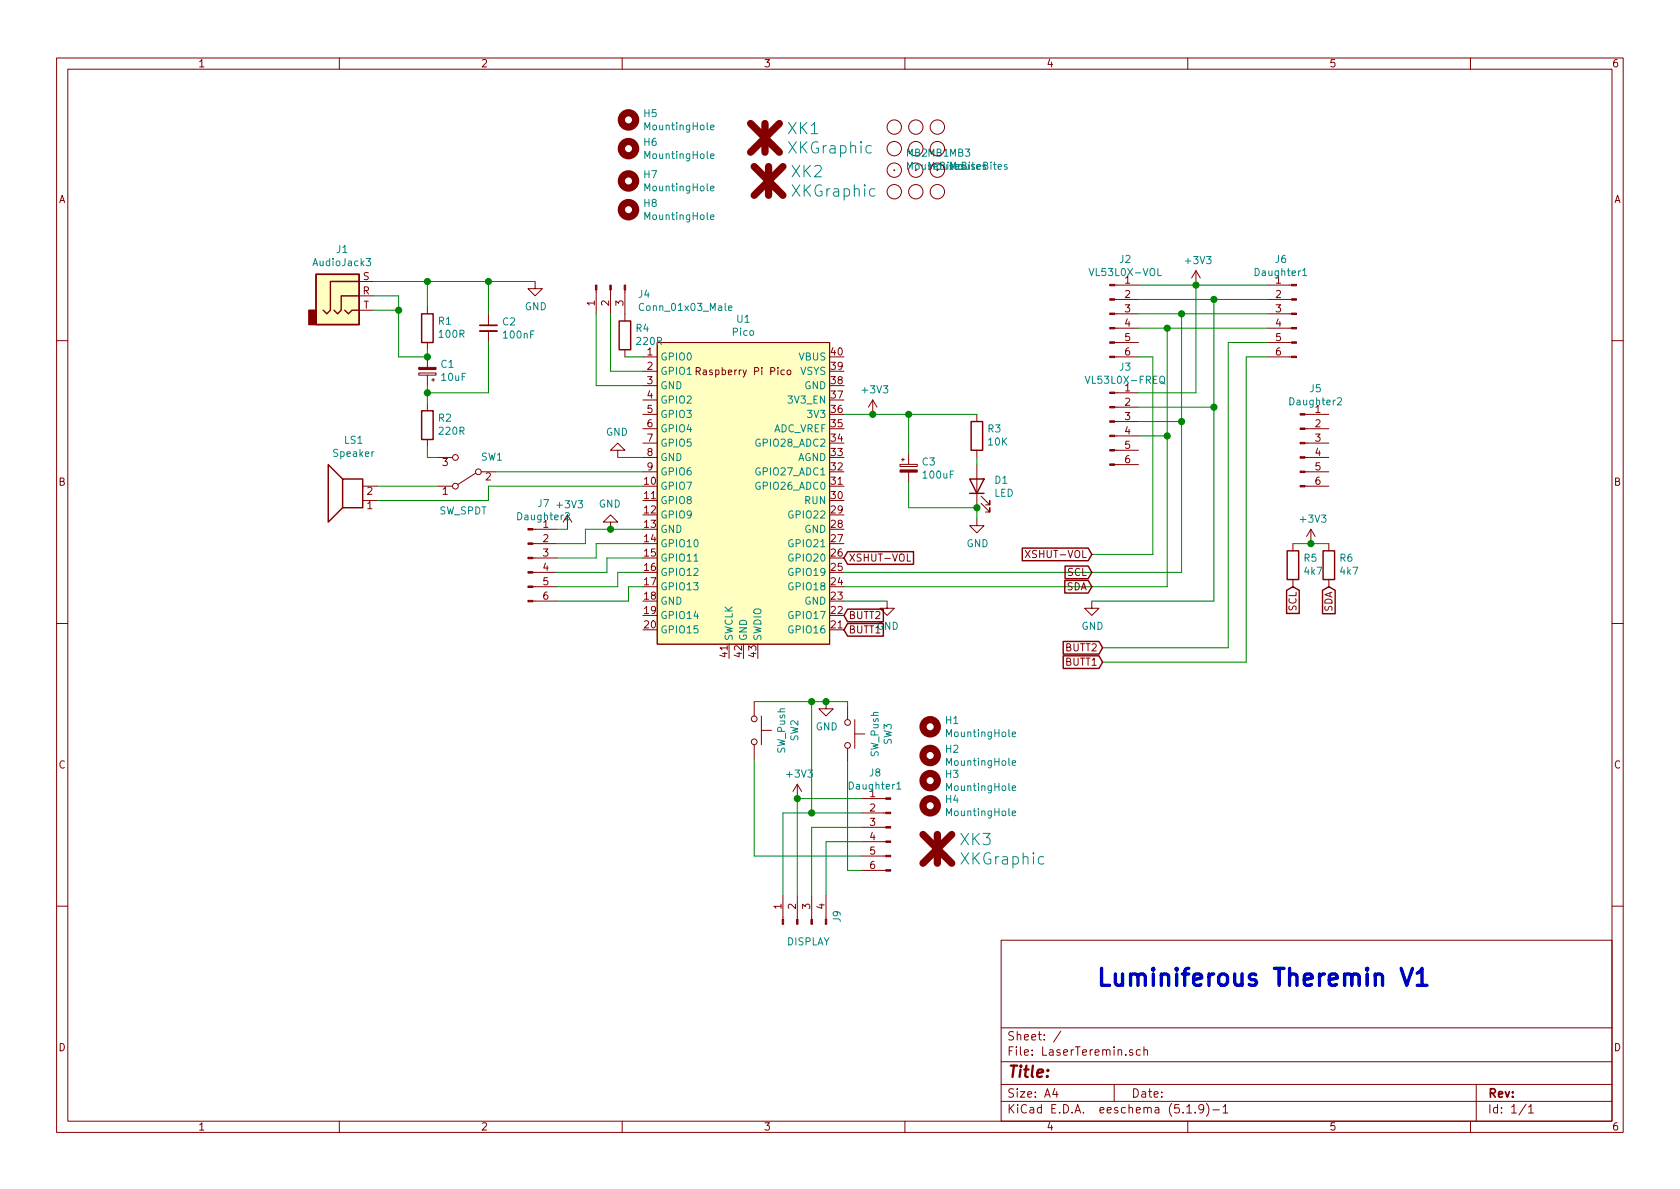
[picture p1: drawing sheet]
<svg xmlns="http://www.w3.org/2000/svg" width="297mm" height="210mm" viewBox="0 0 297 210" stroke-linecap="round" stroke-linejoin="round" font-family="sans-serif">
<g fill="none" stroke="#840000" stroke-width=".18">
<path d="M10 10.3h277v189.9h-277zM12 12.2h273v186.1h-273zM60 10.3v1.9M110 10.3v1.9M160 10.3v1.9M210 10.3v1.9M260 10.3v1.9M136.5 25.6l1.3 1.3M137.2 33.3l1.2 1.2M63.5 52.3h2.5M63.5 49.8h2.5M63.5 54.9h2.5"/>
<path d="M75.6 54.2v1.3M86.4 55.5v2M86.4 58.5v2.1M94.6 49.8v1.2h1.3l-1.3 1.3-1.3-1.3h1.3M105.4 51.3v4.2M107.9 51.3v4.2M110.5 51.3v5.5M197.1 58h4.2M197.1 55.5h4.2M197.1 53h4.2M197.1 50.4h4.2M211.5 47.9l-.8 1.2"/>
<path d="M211.5 47.9v2.5M211.5 47.9l.7 1.2M224.2 58h4.2M224.2 55.5h4.2M224.2 53h4.2M224.2 50.4h4.2M10 60.2h2M74 66h3.1v.3h-3.1zM75.6 60.6v1.2M75.6 63.1v1.9M75.6 66.3v1.9M75.6 71.4v1.2"/>
<path d="M75.6 77.7v1.3M76.3 67.2h.5M76.6 66.9v.5M109.2 79.6h1.3l-1.3-1.2-1.3 1.2h1.3v1.3M110.5 61.8v1.3M113.7 63.1h2.5M113.7 65.7h2.5M113.7 68.2h2.5M113.7 70.7h2.5M113.7 73.3h2.5M113.7 75.8h2.5M113.7 78.4h2.5"/>
<path d="M116.2 60.6h30.5v53.3h-30.5zM123.1 65.7l.6-.1 .1-.2-.1-.3-.1-.1h-.5v1.3M123.4 65.7l.4 .6M138.7 65.5l-.4-.1-.2 .3 .1 .5h.5M139.3 65.5l.3-.1 .2 .2-.1 .6-.3 .1-.2-.3zM154.3 70.7l-.8 1.3M154.3 70.7v2.6M154.3 70.7l.8 1.3M172.7 73.3v1.2M172.7 79.6v1.3M197.1 63.1h4.2M197.1 79.6h4.2"/>
<path d="M197.1 77.1h4.2M197.1 74.5h4.2M197.1 72h4.2M197.1 69.5h4.2M197.1 60.6h4.2M224.2 63.1h4.2M224.2 60.6h4.2M230.7 73.3h4.2M230.7 75.8h4.2M230.7 78.4h4.2M285 60.2h2M64.1 88.5h2.6"/>
<path d="M64.1 86h2.6M77.5 86h2.5M77.5 80.9h2.5M84.1 83.7l-3.2 2M85.1 83.4h2.5M94.2 98.7h4.2M94.2 96.1h4.2M94.2 93.6h4.2M101.1 92.3l-.8-1.2v2.5M107.9 92.3h1.3l-1.3-1.2-1.2 1.2h1.2v1.3M113.7 83.4h2.5M113.7 80.9h2.5"/>
<path d="M159.1 82.1h3.1v.4h-3.1zM159.4 81.3h.5M159.6 81v.5M160.4 98v1.2h.6M160.7 80.3v1.8M160.7 83.5v1.8M172.7 91.7v1.3h1.3l-1.3 1.2-1.3-1.2h1.3M172.7 82.2v7.6M173.5 89l1.5 1.5v-.7v.7h-.8M173.5 87.8l1.5 1.5v-.8v.8h-.8M181.3 97.3l.8 1.3M182.1 97.3l-.8 1.3"/>
<path d="M197.1 82.2h4.2M228.6 96.1v1.3M230.7 86h4.2M230.7 83.4h4.2M230.7 80.9h4.2M231.8 93.6l-.8 1.3M231.8 93.6v2.5M231.8 93.6l.7 1.3M234.9 96.1v1.3M10 110.3h2M94.2 106.3h4.2M94.2 103.8h4.2"/>
<path d="M94.2 101.2h4.2M156.8 106.3v1.3h1.3l-1.3 1.2-1.2-1.2h1.2M193 106.3v1.3h1.3l-1.3 1.2-1.2-1.2h1.2M228.6 102.5v1.3M234.9 102.5v1.3M285 110.3h2M133.3 124.1v2.5M133.3 131.7v2.5M134.6 129.2h1.8M134.6 126.6v5.1M141 138.7v2.5M141 138.7l-.8 1.2"/>
<path d="M141 138.7l.7 1.2M146 124.1v1.2h1.3l-1.3 1.3-1.2-1.3h1.2M149.9 124.7v2.5M149.9 132.3v2.6M151.1 129.8h1.8M151.1 127.2v5.1M138.4 158.4v4.2M141 158.4v4.2M143.5 158.4v4.2M146 158.4v4.2M152.4 153.9h4.2M152.4 151.4h4.2"/>
<path d="M152.4 148.8h4.2M152.4 146.3h4.2M152.4 143.8h4.2M152.4 141.2h4.2M167 151.4l1.3 1.2M10 160.2h2M177 166.3h108v32h-108zM285 160.2h2M60 198.3v1.9M110 198.3v1.9M160 198.3v1.9M177 194.8h108"/>
<path d="M177 191.8h108M177 187.8h108M177 181.8h108M186.5 192.5l-.4 1h1M186.8 193v1M187.6 182.3l-1.3 2M197 191.8v3M200.3 185.7l-.4-.1-.2 .2 .1 .2 .5 .2v.3h-.6M201.6 185.7l-.4-.1-.3 .3 .1 .6 .2 .1 .4-.1M202.3 185.7l.2-.1 .3 .1 .1 .9M202.3 185.1v1.5M209.8 195.8l.5-.5v1.5"/>
<path d="M209.8 196.8h.9M210 198.3v1.9M211.3 196.7v.1M212.8 196l-.3 .3h-.3l-.2-.3v-.4l.1-.2 .4-.1 .3 .2a1.19 1.19 0 0 1-.3 1.2l-.4 .1M213.3 195.1a1.71 1.71 0 0 1 0 2.3M214.5 196.3h1.1M216.3 195.8l.4-.5v1.5M216.3 196.8h.8M260 198.3v1.9M261 191.8v6.5M269.8 195.2l-1.2 2M270.3 195.8l.4-.5v1.5"/>
<path d="M270.3 196.8h.8"/>
<circle cx="158.1" cy="22.5" r="1.27"/>
<circle cx="158.1" cy="33.9" r="1.27"/>
<circle cx="158.1" cy="30.1" r="1.27"/>
<circle cx="158.1" cy="26.3" r="1.27"/>
<circle cx="161.9" cy="22.5" r="1.27"/>
<circle cx="161.9" cy="30.1" r="1.27"/>
<circle cx="161.9" cy="26.3" r="1.27"/>
<circle cx="161.9" cy="33.9" r="1.27"/>
<circle cx="165.7" cy="22.5" r="1.27"/>
<circle cx="165.7" cy="30.1" r="1.27"/>
<circle cx="165.7" cy="26.3" r="1.27"/>
<circle cx="165.7" cy="33.9" r="1.27"/>
<circle cx="80.5" cy="86" r=".51"/>
<circle cx="80.5" cy="80.9" r=".51"/>
<circle cx="84.6" cy="83.4" r=".51"/>
<circle cx="133.4" cy="127.1" r=".51"/>
<circle cx="133.4" cy="131.2" r=".51"/>
<circle cx="149.9" cy="131.8" r=".51"/>
<circle cx="149.9" cy="127.8" r=".51"/>
</g>
<g fill="none" stroke="#840000" stroke-width=".25">
<path d="M55.9 48.5h7.6v8.9h-7.6zM61 54.9l.6 .6 .6-.6h1.3M63.5 52.3h-3.2v2.6l-.6 .6-.6-.6M63.5 49.8h-5.1v5.1l-.6 .6-.7-.6M74.5 55.5h2.1v5.1h-2.1zM109.5 56.8h2v5h-2zM74.5 72.6h2.1v5.1h-2.1zM171.7 74.5h2v5.1h-2zM60.6 84.7h3.5v5.1h-3.5zM60.6 84.7l-2.6-2.5v10.1l2.6-2.5M149.9 97.6h11.6v2.2h-11.6l-.7-1.1zM171.4 84.7h2.6l-1.3 2.5z"/>
<path d="M171.4 87.2h2.6M180.7 96.9h11.7l.6 1.1-.6 1.2h-11.7zM227.6 97.4h2v5.1h-2zM233.9 97.4h2.1v5.1h-2.1zM149.9 110.3h6.3v2.2h-6.3l-.7-1.1zM149.9 107.7h6.3v2.3h-6.3l-.7-1.2zM188 116h6.3l.6 1.1-.6 1.1h-6.3zM188 113.4h6.3l.6 1.1-.6 1.2h-6.3zM188.3 102.6h4.1l.6 1.2-.6 1.1h-4.1zM188.3 100.1h4.1l.6 1.1-.6 1.1h-4.1zM227.5 104.4l1.1-.6 1.1 .6v4.1h-2.2zM233.8 104.4l1.1-.6 1.2 .6v4.1h-2.3z"/>
</g>
<g fill="none" stroke="#840000" stroke-width="1.3">
<path d="M132.7 21.8l5.1 5.1M133.3 29.5l5.1 5M135.3 21.8v5.1M135.9 29.5v5M137.8 21.8l-5.1 5.1M138.4 29.5l-5.1 5M163.2 147.6l5.1 5M165.7 147.6v5M168.3 147.6l-5.1 5"/>
<circle cx="111.1" cy="26.3" r="1.27"/>
<circle cx="111.1" cy="32" r="1.27"/>
<circle cx="111.1" cy="21.2" r="1.27"/>
<circle cx="111.1" cy="37.1" r="1.27"/>
<circle cx="164.5" cy="138" r="1.27"/>
<circle cx="164.5" cy="128.5" r="1.27"/>
<circle cx="164.5" cy="133.6" r="1.27"/>
<circle cx="164.5" cy="142.5" r="1.27"/>
</g>
<g fill="none" stroke="#008484" stroke-width=".18">
<path d="M125.6 27.6l.6-.1v-.3h-.4l-.2 .2 .1 .6h.5M125.6 38.4l.6-.1v-.3h-.4l-.2 .2 .1 .6h.5M125.6 33.3l.6-.1v-.2l-.4-.1-.2 .2 .1 .6h.5M125.6 22.5l.6-.1v-.2l-.4-.1-.2 .2 .1 .6h.5M178.1 29.2l-.4-.1-.1 .2v.2l.5 .1v.3h-.5M64.7 45.7h.8l-.4 .5 .4 .1-.1 .6-.5 .1-.2-.1M128.8 54.5l.6-.1v-.3h-.4l-.2 .1 .1 .7h.5M204.7 47.5v1.2h.6M230.3 47.8l.4-.3v1.2M230.3 48.7h.7M191.9 66.5l.4 1.3 .4-1.3M205.1 66.7a.45 .45 0 0 1 .7 0 .88 .88 0 0 1-.2 1.1l-.4-.1a1.07 1.07 0 0 1-.1-1z"/>
<path d="M205.3 67.5l.7 .4M236.5 70.5l.5-.2 .2 .4-.1 .2-.7 .7h.8M99.9 90.8l.5-.2 .3 .4-.1 .2-.7 .7h.8M122.7 99.2h.7M158.6 138.6l.3-.3v1.2M158.6 139.5h.7M179 139.4l.6-.1-.1-.3h-.3l-.2 .1v.6h.5M179 129.8l.6-.1-.1-.2-.3-.1-.2 .2v.6h.5M179 134.9l.6-.1-.1-.2-.3-.1-.2 .2v.6h.5M179 143.8l.6-.1-.1-.2-.3-.1-.2 .2v.6h.5"/>
</g>
<g fill="#ffffc2" stroke="#ffffc2" stroke-width=".18">
<path d="M55.9 48.5h7.6v8.9h-7.6z"/>
<path d="M116.2 60.6h30.5v53.3h-30.5z"/>
</g>
<path d="M54.6 54.9h1.3v2.5h-1.3z" fill="#840000" stroke="#840000" stroke-width=".25"/>
<g fill="#840000" stroke="#840000" stroke-width=".18">
<path d="M159.1 83.1h3.1v.4h-3.1z"/>
<path d="M196.2 82h.9v.3h-.9z"/>
<path d="M196.2 79.5h.9v.3h-.9z"/>
<path d="M196.2 77h.9v.2h-.9z"/>
<path d="M196.2 74.4h.9v.3h-.9z"/>
<path d="M196.2 71.9h.9v.2h-.9z"/>
<path d="M196.2 69.3h.9v.3h-.9z"/>
<path d="M145.9 162.6h.3v.8h-.3z"/>
<path d="M143.4 162.6h.2v.8h-.2z"/>
<path d="M140.8 162.6h.3v.8h-.3z"/>
<path d="M138.3 162.6h.3v.8h-.3z"/>
<path d="M156.6 153.8h.9v.2h-.9z"/>
<path d="M156.6 151.3h.9v.2h-.9z"/>
<path d="M156.6 148.7h.9v.3h-.9z"/>
<path d="M156.6 146.2h.9v.2h-.9z"/>
<path d="M156.6 143.6h.9v.3h-.9z"/>
<path d="M156.6 141.1h.9v.2h-.9z"/>
<path d="M93.3 106.2h.9v.2h-.9z"/>
<path d="M93.3 103.6h.9v.3h-.9z"/>
<path d="M93.3 101.1h.9v.2h-.9z"/>
<path d="M93.3 98.5h.9v.3h-.9z"/>
<path d="M93.3 96h.9v.3h-.9z"/>
<path d="M93.3 93.5h.9v.2h-.9z"/>
<path d="M74 65h3.1v.3h-3.1z"/>
<path d="M228.4 63h.8v.2h-.8z"/>
<path d="M228.4 60.4h.8v.3h-.8z"/>
<path d="M228.4 57.9h.8v.3h-.8z"/>
<path d="M228.4 55.4h.8v.2h-.8z"/>
<path d="M228.4 52.8h.8v.3h-.8z"/>
<path d="M228.4 50.3h.8v.2h-.8z"/>
<path d="M229.9 85.8h.8v.3h-.8z"/>
<path d="M229.9 83.3h.8v.3h-.8z"/>
<path d="M229.9 80.8h.8v.2h-.8z"/>
<path d="M229.9 78.2h.8v.3h-.8z"/>
<path d="M229.9 75.7h.8v.2h-.8z"/>
<path d="M229.9 73.1h.8v.3h-.8z"/>
<path d="M196.2 63h.9v.2h-.9z"/>
<path d="M196.2 60.4h.9v.3h-.9z"/>
<path d="M196.2 57.9h.9v.3h-.9z"/>
<path d="M196.2 55.4h.9v.2h-.9z"/>
<path d="M196.2 52.8h.9v.3h-.9z"/>
<path d="M196.2 50.3h.9v.2h-.9z"/>
<path d="M110.4 50.4h.2v.9h-.2z"/>
<path d="M107.8 50.4h.3v.9h-.3z"/>
<path d="M105.3 50.4h.2v.9h-.2z"/>
<circle cx="158.1" cy="30.1" r=".08"/>
</g>
<path d="M84.8 58.5h3.1" fill="none" stroke="#840000" stroke-width=".33"/>
<path d="M84.8 57.5h3.1" fill="none" stroke="#840000" stroke-width=".3"/>
<g fill="none" stroke="#008400" stroke-width=".18">
<path d="M66 52.3h4.5v10.8h5.1v-1.3M66 49.8h28.6M66 54.9h4.5M75.6 49.8v4.4M86.4 49.8v5.7M105.4 55.5v12.7h8.3M107.9 55.5v10.2h5.8M201.3 50.4h22.9M201.3 53h22.9M201.3 55.5h22.9M201.3 58h22.9M206.4 58v45.8h-57.2"/>
<path d="M208.9 55.5v45.7h-59.7M211.5 50.4v19.1h-10.2M214.6 53v53.3h-21.6M75.6 79v1.9h1.9M75.6 68.2v3.2M86.4 60.6v8.9h-10.8M110.5 63.1h3.2M149.2 73.3h23.5M160.7 73.3v7M201.3 63.1h2.5v34.9h-10.8M201.3 77.1h5.1M201.3 72h13.3"/>
<path d="M201.3 74.5h7.6M224.2 63.1h-3.9v54h-25.4M224.2 60.6h-7v53.9h-22.3M66.7 86h10.8M87.6 83.4h26.1M98.4 93.6h1.9M109.2 80.9h4.5M113.7 86h-27.3v2.5h-19.7M113.7 96.1h-8.3v2.6h-7M113.7 98.7h-6.4v2.5h-8.9M113.7 93.6h-10.2v2.5h-5.1M160.7 85.3v4.5h12v1.9"/>
<path d="M172.7 80.9v1.3M228.6 96.1h6.3M113.7 101.2h-4.5v2.6h-10.8M113.7 103.8h-2.6v2.5h-12.7M149.2 106.3h7.6M133.3 124.1h16.6v.6M133.3 134.2v17.2h19.1M143.5 124.1v19.7M149.9 134.9v19h2.5M152.4 143.8h-14v14.6M152.4 146.3h-8.9v12.1M152.4 148.8h-6.4v9.6"/>
<path d="M152.4 141.2h-11.4v17.2"/>
</g>
<path d="M247.7 171.2l1 3 1-3M250.6 172.1l.6-.4 .2-.5v3M250.6 174.2h1.7" fill="none" stroke="#0000c2" stroke-width=".61"/>
<g fill="#008400" stroke="#008400" stroke-width=".25">
<circle cx="143.5" cy="143.8" r=".51"/>
<circle cx="208.9" cy="74.5" r=".51"/>
<circle cx="214.6" cy="72" r=".51"/>
<circle cx="206.4" cy="77.1" r=".51"/>
<circle cx="70.5" cy="54.9" r=".51"/>
<circle cx="75.6" cy="49.8" r=".51"/>
<circle cx="231.8" cy="96.1" r=".51"/>
<circle cx="86.4" cy="49.8" r=".51"/>
<circle cx="75.6" cy="69.5" r=".51"/>
<circle cx="75.6" cy="63.1" r=".51"/>
<circle cx="154.3" cy="73.3" r=".51"/>
<circle cx="146.1" cy="124.1" r=".51"/>
<circle cx="143.5" cy="124.1" r=".51"/>
<circle cx="211.5" cy="50.4" r=".51"/>
<circle cx="214.6" cy="53" r=".51"/>
<circle cx="208.9" cy="55.5" r=".51"/>
<circle cx="206.4" cy="58" r=".51"/>
<circle cx="108" cy="93.6" r=".51"/>
<circle cx="160.7" cy="73.3" r=".51"/>
<circle cx="141" cy="141.2" r=".51"/>
<circle cx="172.7" cy="89.8" r=".51"/>
</g>
<text font-size="4.2" fill="#0000c2" x="193.7" y="174.4">Luminiferous Theremin V1</text>
<g font-size="2.8" fill="#008484">
<text x="139.3" y="23.7">XK1</text>
<text x="139.6" y="27.2">XKGraphic</text>
<text x="140" y="31.4">XK2</text>
<text x="140.2" y="34.8">XKGraphic</text>
<text x="169.8" y="149.5">XK3</text>
<text x="170.1" y="152.9">XKGraphic</text>
</g>
<text font-size="2.8" fill="#840000" x="178" y="190.5">Title:</text>
<g font-size="2.1" fill="#840000">
<text x="178" y="184">Sheet: /</text>
<text x="178" y="186.7">File: LaserTeremin.sch</text>
<text x="178" y="196.9">KiCad E.D.A. eeschema (5.1.9)-1</text>
<text x="178" y="194.1">Size: A4</text>
<text x="200" y="194.1">Date:</text>
<text x="263" y="194.1">Rev:</text>
<text x="263" y="196.9">Id: 1/1</text>
</g>
<g font-size="1.8" fill="#840000">
<text x="35" y="11.9">1</text>
<text x="85" y="11.9">2</text>
<text x="135" y="11.9">3</text>
<text x="185" y="11.9">4</text>
<text x="235" y="11.9">5</text>
<text x="285" y="11.9">6</text>
<text x="10.4" y="35.9">A</text>
<text x="285.4" y="35.9">A</text>
<text x="64.1" y="52.1">R</text>
<text x="64.2" y="49.5">S</text>
<text x="198.9" y="50.2">1</text>
<text x="198.9" y="52.7">2</text>
<text x="225.6" y="50.2">1</text>
<text x="225.6" y="52.7">2</text>
<text x="64.2" y="54.6">T</text>
<text x="105.2" y="54.1" transform="rotate(-90 105.2 54.1)">1</text>
<text x="107.7" y="54.1" transform="rotate(-90 107.7 54.1)">2</text>
<text x="110.2" y="54.1" transform="rotate(-90 110.2 54.1)">3</text>
<text x="198.9" y="55.2">3</text>
<text x="198.9" y="57.8">4</text>
<text x="225.6" y="55.2">3</text>
<text x="225.6" y="57.8">4</text>
<text x="114.5" y="62.9">1</text>
<text x="114.5" y="65.4">2</text>
<text x="147" y="65.4">39</text>
<text x="147" y="62.9">40</text>
<text x="198.9" y="60.3">5</text>
<text x="198.9" y="62.9">6</text>
<text x="225.6" y="60.3">5</text>
<text x="225.6" y="62.9">6</text>
<text x="114.5" y="67.9">3</text>
<text x="114.5" y="70.5">4</text>
<text x="123.9" y="66.3">Raspberry Pi Pico</text>
<text x="147" y="70.5">37</text>
<text x="147" y="67.9">38</text>
<text x="198.9" y="69.2">1</text>
<text x="198.9" y="71.7">2</text>
<text x="114.5" y="73">5</text>
<text x="114.5" y="75.6">6</text>
<text x="147" y="75.6">35</text>
<text x="147" y="73">36</text>
<text x="198.9" y="74.3">3</text>
<text x="198.9" y="76.8">4</text>
<text x="232.6" y="73">1</text>
<text x="232.6" y="75.6">2</text>
<text x="78.3" y="82.4">3</text>
<text x="114.5" y="78.1">7</text>
<text x="114.5" y="80.6">8</text>
<text x="114.5" y="83.2">9</text>
<text x="147" y="83.2">32</text>
<text x="147" y="80.6">33</text>
<text x="147" y="78.1">34</text>
<text x="198.9" y="79.4">5</text>
<text x="198.9" y="81.9">6</text>
<text x="232.6" y="78.1">3</text>
<text x="232.6" y="80.6">4</text>
<text x="232.6" y="83.2">5</text>
<text x="10.4" y="85.9">B</text>
<text x="64.9" y="87.5">2</text>
<text x="78.3" y="87.5">1</text>
<text x="85.9" y="85">2</text>
<text x="114" y="85.7">10</text>
<text x="114" y="88.3">11</text>
<text x="147" y="88.3">30</text>
<text x="147" y="85.7">31</text>
<text x="232.6" y="85.7">6</text>
<text x="285.4" y="85.9">B</text>
<text x="64.9" y="90">1</text>
<text x="96" y="93.3">1</text>
<text x="96" y="95.9">2</text>
<text x="114" y="90.8">12</text>
<text x="114" y="93.3">13</text>
<text x="114" y="95.9">14</text>
<text x="147" y="95.9">27</text>
<text x="147" y="93.3">28</text>
<text x="147" y="90.8">29</text>
<text x="96" y="98.4">3</text>
<text x="96" y="101">4</text>
<text x="114" y="98.4">15</text>
<text x="114" y="101">16</text>
<text x="147" y="101">25</text>
<text x="147" y="98.4">26</text>
<text x="150" y="99.3">XSHUT-VOL</text>
<text x="182" y="98.7">XSHUT-VOL</text>
<text x="188.7" y="101.8">SCL</text>
<text x="96" y="103.5">5</text>
<text x="96" y="106">6</text>
<text x="114" y="103.5">17</text>
<text x="114" y="106">18</text>
<text x="147" y="106">23</text>
<text x="147" y="103.5">24</text>
<text x="188.5" y="104.4">SDA</text>
<text x="114" y="108.6">19</text>
<text x="114" y="111.1">20</text>
<text x="147" y="111.1">21</text>
<text x="147" y="108.6">22</text>
<text x="150" y="112">BUTT1</text>
<text x="150" y="109.5">BUTT2</text>
<text x="155" y="111.4">GND</text>
<text x="229.2" y="108.1" transform="rotate(-90 229.2 108.1)">SCL</text>
<text x="235.6" y="108.3" transform="rotate(-90 235.6 108.3)">SDA</text>
<text x="128.7" y="116.1" transform="rotate(-90 128.7 116.1)">41</text>
<text x="131.2" y="116.1" transform="rotate(-90 131.2 116.1)">42</text>
<text x="133.7" y="116.1" transform="rotate(-90 133.7 116.1)">43</text>
<text x="188.5" y="117.7">BUTT1</text>
<text x="188.5" y="115.2">BUTT2</text>
<text x="10.4" y="135.9">C</text>
<text x="285.4" y="135.9">C</text>
<text x="153.8" y="141">1</text>
<text x="153.8" y="143.5">2</text>
<text x="153.8" y="146">3</text>
<text x="153.8" y="148.6">4</text>
<text x="153.8" y="151.1">5</text>
<text x="153.8" y="153.7">6</text>
<text x="138.2" y="160.8" transform="rotate(-90 138.2 160.8)">1</text>
<text x="140.7" y="160.8" transform="rotate(-90 140.7 160.8)">2</text>
<text x="143.3" y="160.8" transform="rotate(-90 143.3 160.8)">3</text>
<text x="145.8" y="160.8" transform="rotate(-90 145.8 160.8)">4</text>
<text x="10.4" y="185.9">D</text>
<text x="285.4" y="185.9">D</text>
<text x="35" y="199.9">1</text>
<text x="85" y="199.9">2</text>
<text x="135" y="199.9">3</text>
<text x="185" y="199.9">4</text>
<text x="235" y="199.9">5</text>
<text x="285" y="199.9">6</text>
</g>
<g font-size="1.8" fill="#008484">
<text x="113.9" y="20.7">H5</text>
<text x="114.2" y="23">MountingHole</text>
<text x="113.9" y="25.8">H6</text>
<text x="114.2" y="28.1">MountingHole</text>
<text x="160.3" y="27.7">MB2MB1MB3</text>
<text x="113.9" y="31.5">H7</text>
<text x="114.2" y="33.8">MountingHole</text>
<text x="160.5" y="30">MouseBites</text>
<text x="164.3" y="30">MouseBites</text>
<text x="168.1" y="30">MouseBites</text>
<text x="113.9" y="36.6">H8</text>
<text x="114.2" y="38.9">MountingHole</text>
<text x="55.5" y="47.1">AudioJack3</text>
<text x="59.5" y="44.7">J1</text>
<text x="198" y="46.5">J2</text>
<text x="209.8" y="46.7">+3V3</text>
<text x="225.5" y="46.5">J6</text>
<text x="112.9" y="52.7">J4</text>
<text x="193.1" y="48.8">VL53L0X-VOL</text>
<text x="222.1" y="48.8">Daughter1</text>
<text x="77.5" y="57.4">R1</text>
<text x="77.7" y="59.7">100R</text>
<text x="88.9" y="57.6">C2</text>
<text x="89.2" y="59.9">100nF</text>
<text x="92.8" y="54.9">GND</text>
<text x="112.5" y="58.7">R4</text>
<text x="113.6" y="55">Conn_01x03_Male</text>
<text x="129.6" y="59.4">Pico</text>
<text x="130.3" y="57.1">U1</text>
<text x="78" y="65">C1</text>
<text x="112.7" y="61">220R</text>
<text x="116.7" y="63.7">GPIO0</text>
<text x="141.3" y="63.7">VBUS</text>
<text x="198" y="65.6">J3</text>
<text x="78.1" y="67.4">10uF</text>
<text x="116.7" y="66.3">GPIO1</text>
<text x="116.7" y="68.8">GND</text>
<text x="116.7" y="71.4">GPIO2</text>
<text x="139.6" y="71.4">3V3_EN</text>
<text x="141.5" y="66.3">VSYS</text>
<text x="142.2" y="68.8">GND</text>
<text x="152.6" y="69.6">+3V3</text>
<text x="192.5" y="67.9">VL53L0X-FREQ</text>
<text x="228.2" y="71.7">Daughter2</text>
<text x="231.6" y="69.4">J5</text>
<text x="77.5" y="74.6">R2</text>
<text x="77.7" y="76.9">220R</text>
<text x="107.1" y="77.1">GND</text>
<text x="116.7" y="73.9">GPIO3</text>
<text x="116.7" y="76.4">GPIO4</text>
<text x="136.7" y="76.4">ADC_VREF</text>
<text x="143" y="73.9">3V3</text>
<text x="174.7" y="76.5">R3</text>
<text x="59.1" y="80.8">Speaker</text>
<text x="60.9" y="78.5">LS1</text>
<text x="85.1" y="81.5">SW1</text>
<text x="116.7" y="79">GPIO5</text>
<text x="116.7" y="81.5">GND</text>
<text x="134" y="79">GPIO28_ADC2</text>
<text x="141" y="81.5">AGND</text>
<text x="163.1" y="82.3">C3</text>
<text x="174.8" y="78.8">10K</text>
<text x="95.1" y="89.7">J7</text>
<text x="98.6" y="89.9">+3V3</text>
<text x="105.9" y="89.8">GND</text>
<text x="116.7" y="86.6">GPIO7</text>
<text x="116.7" y="89.1">GPIO8</text>
<text x="116.7" y="84.1">GPIO6</text>
<text x="134" y="86.6">GPIO26_ADC0</text>
<text x="134" y="84.1">GPIO27_ADC1</text>
<text x="142.3" y="89.1">RUN</text>
<text x="163.3" y="84.6">100uF</text>
<text x="175.8" y="87.9">LED</text>
<text x="175.9" y="85.5">D1</text>
<text x="77.6" y="91">SW_SPDT</text>
<text x="91.7" y="92">Daughter2</text>
<text x="116.7" y="91.7">GPIO9</text>
<text x="116.7" y="94.2">GND</text>
<text x="139.8" y="91.7">GPIO22</text>
<text x="142.2" y="94.2">GND</text>
<text x="230.1" y="92.4">+3V3</text>
<text x="116.7" y="96.8">GPIO10</text>
<text x="116.7" y="99.3">GPIO11</text>
<text x="116.7" y="101.8">GPIO12</text>
<text x="139.8" y="101.8">GPIO19</text>
<text x="139.8" y="99.3">GPIO20</text>
<text x="139.8" y="96.8">GPIO21</text>
<text x="170.9" y="96.8">GND</text>
<text x="230.6" y="99.3">R5</text>
<text x="230.7" y="101.6">4k7</text>
<text x="236.9" y="99.3">R6</text>
<text x="237.1" y="101.6">4k7</text>
<text x="116.7" y="104.4">GPIO13</text>
<text x="116.7" y="106.9">GND</text>
<text x="139.8" y="104.4">GPIO18</text>
<text x="142.2" y="106.9">GND</text>
<text x="116.7" y="109.5">GPIO14</text>
<text x="116.7" y="112">GPIO15</text>
<text x="129.5" y="113.4" transform="rotate(-90 129.5 113.4)">SWCLK</text>
<text x="132.1" y="113.4" transform="rotate(-90 132.1 113.4)">GND</text>
<text x="134.6" y="113.4" transform="rotate(-90 134.6 113.4)">SWDIO</text>
<text x="139.8" y="112">GPIO16</text>
<text x="139.8" y="109.5">GPIO17</text>
<text x="191.2" y="111.4">GND</text>
<text x="141.1" y="131.1" transform="rotate(-90 141.1 131.1)">SW2</text>
<text x="144.2" y="129.2">GND</text>
<text x="157.7" y="131.7" transform="rotate(-90 157.7 131.7)">SW3</text>
<text x="167.2" y="128">H1</text>
<text x="167.6" y="130.3">MountingHole</text>
<text x="138.8" y="133.2" transform="rotate(-90 138.8 133.2)">SW_Push</text>
<text x="139.3" y="137.5">+3V3</text>
<text x="153.8" y="137.3">J8</text>
<text x="155.3" y="133.9" transform="rotate(-90 155.3 133.9)">SW_Push</text>
<text x="167.2" y="137.6">H3</text>
<text x="167.2" y="133.1">H2</text>
<text x="167.6" y="135.4">MountingHole</text>
<text x="150.3" y="139.6">Daughter1</text>
<text x="167.2" y="142">H4</text>
<text x="167.6" y="139.9">MountingHole</text>
<text x="167.6" y="144.3">MountingHole</text>
<text x="139.1" y="167.2">DISPLAY</text>
<text x="148.6" y="163" transform="rotate(-90 148.6 163)">J9</text>
</g>
</svg>
